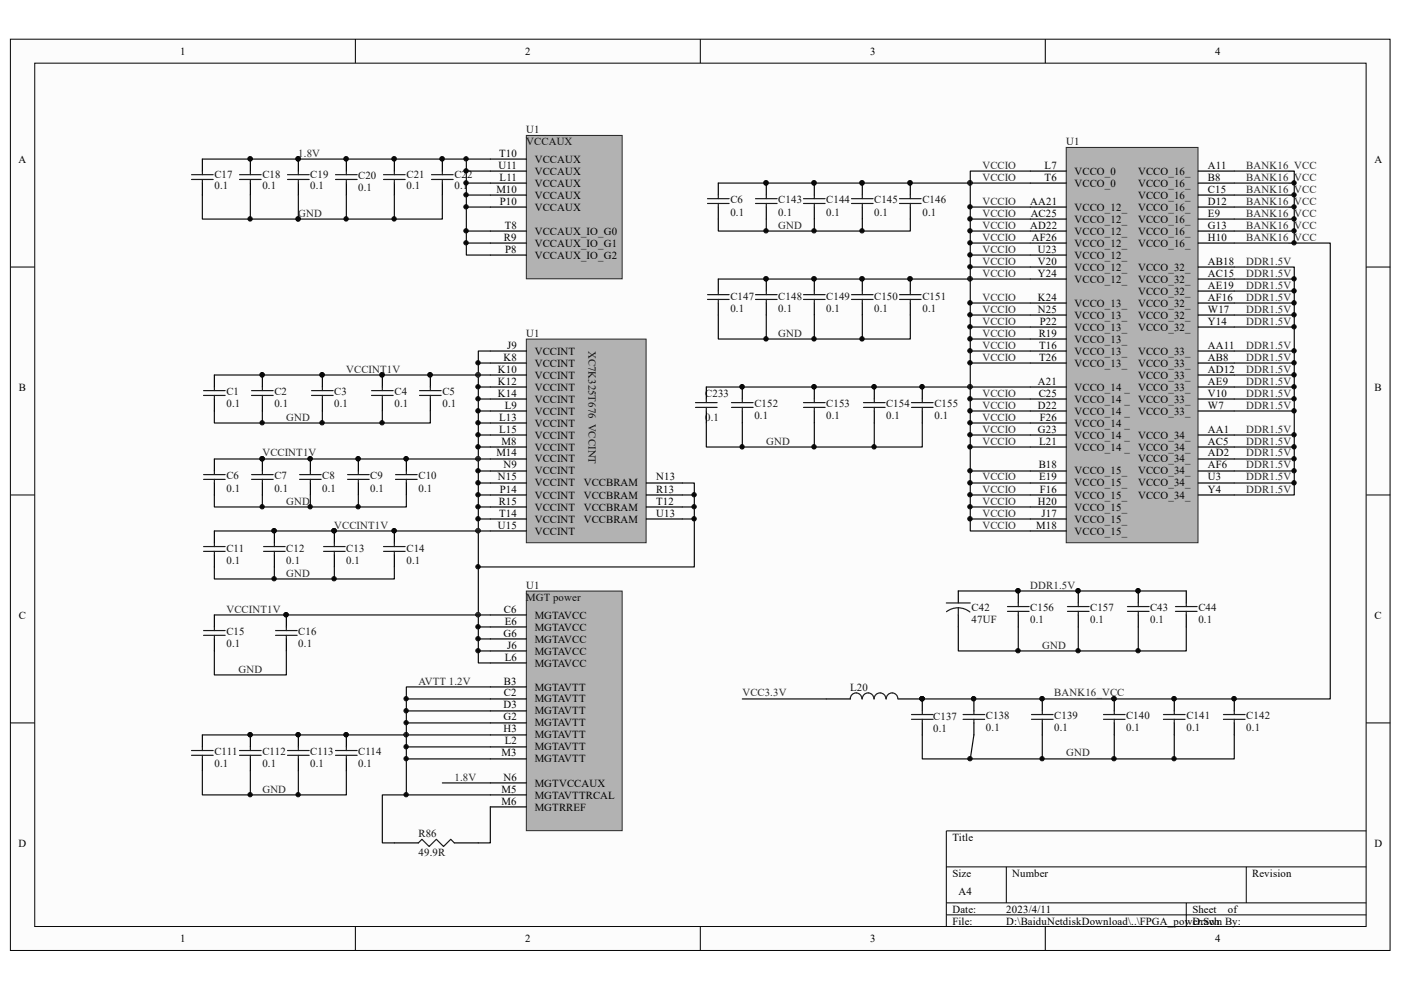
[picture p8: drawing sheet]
<svg xmlns="http://www.w3.org/2000/svg" width="297mm" height="210mm" viewBox="0 0 297 210" stroke-linecap="round" stroke-linejoin="round" font-family="sans-serif">
<path d="M2.3 8.4h292.4v193.1h-292.4z" fill="#fcfcfc"/>
<path d="M2.2 8.3h292.5v193.2h-292.5z" fill="none" stroke="#000" stroke-width=".21"/>
<path d="M7.5 13.5h282.1v182.9h-282.1z" fill="#fcfcfc"/>
<g fill="none" stroke="#000" stroke-width=".21">
<path d="M7.4 13.4h282.2v183h-282.2zM75.3 8.3v5.1M148.5 8.3v5.1M221.6 8.3v5.1M2.2 56.6h5.1M289.7 56.6h5.1M2.2 104.9h5.1M289.7 104.9h5.1M2.2 153.3h5.1M289.7 153.3h5.1M289.7 176.2h-89.1v20.3M75.3 196.5v5.1"/>
<path d="M148.5 196.5v5.1M200.6 183.8h89.1M200.6 191.4h89.1M200.6 194h89.1M213.4 183.8v7.6M221.6 196.5v5.1M251.5 191.4v5.1M264.2 183.8v7.6"/>
</g>
<g fill="#0e0e0e" stroke="#0e0e0e" stroke-width=".21">
<circle cx="86.1" cy="155.8" r=".46"/>
<circle cx="101.4" cy="130.3" r=".47"/>
<circle cx="101.4" cy="112.5" r=".47"/>
<circle cx="101.4" cy="97.3" r=".47"/>
<circle cx="101.4" cy="79.5" r=".47"/>
<circle cx="205.7" cy="82" r=".47"/>
<circle cx="205.7" cy="59.1" r=".47"/>
<circle cx="205.7" cy="38.8" r=".47"/>
</g>
<path d="M111.7 28.8h20.2v30.3h-20.2z" fill="#b2b2b2"/>
<path d="M111.6 28.7h20.3v30.4h-20.3z" fill="none" stroke="#262626" stroke-width=".21"/>
<path d="M104 33.7h7.6M104 36.3h7.6M104 38.8h7.6M104 41.4h7.6M104 43.9h7.6M104 49h7.6M104 51.5h7.6M104 54.1h7.6" fill="none" stroke="#000" stroke-width=".25"/>
<path d="M226.1 31.3h27.9v83.8h-27.9z" fill="#b2b2b2"/>
<path d="M226.1 31.3h27.9v83.8h-27.9z" fill="none" stroke="#262626" stroke-width=".21"/>
<g fill="none" stroke="#000" stroke-width=".25">
<path d="M42.9 33.7v2.6M42.9 38.8v2.6M53.1 33.7v2.6M53.1 38.8v2.6M63.3 33.7v2.6M63.3 38.8v2.6M73.4 33.7v2.6M73.4 38.8v2.6M83.6 33.7v2.6M83.6 38.8v2.6M93.8 33.7v2.6M93.8 38.8v2.6"/>
<path d="M218.4 36.3h7.7M218.4 38.8h7.7M254.1 36.3h7.6M254.1 38.8h7.6M218.4 43.9h7.7M218.4 46.4h7.7M218.4 49h7.7M218.4 51.5h7.7M218.4 54.1h7.7M218.4 56.6h7.7M218.4 59.2h7.7M254.1 43.9h7.6"/>
<path d="M254.1 46.4h7.6M254.1 49h7.6M254.1 51.5h7.6M254.1 56.6h7.6M254.1 59.2h7.6M254.1 41.4h7.6M218.4 64.2h7.7M218.4 66.8h7.7M218.4 69.3h7.7M218.4 71.9h7.7M218.4 74.4h7.7M218.4 77h7.7"/>
<path d="M254.1 64.2h7.6M254.1 66.8h7.6M254.1 69.3h7.6M254.1 74.4h7.6M254.1 77h7.6M254.1 61.7h7.6M254.1 79.5h7.6M218.4 82.1h7.7M218.4 84.6h7.7M218.4 87.1h7.7M218.4 89.7h7.7M218.4 94.8h7.7"/>
<path d="M218.4 92.2h7.7M218.4 99.9h7.7M254.1 82.1h7.6M254.1 84.6h7.6M254.1 87.1h7.6M254.1 94.8h7.6M254.1 92.2h7.6M254.1 99.9h7.6M254.1 97.3h7.6M218.4 112.6h7.7M218.4 110h7.7M218.4 107.5h7.7"/>
<path d="M218.4 104.9h7.7M218.4 102.4h7.7M254.1 104.9h7.6M254.1 102.4h7.6"/>
</g>
<path d="M98.9 38.8h5.1M98.9 36.3h5.1M42.9 41.4v5h50.9v-5M53.1 41.4v5M63.3 41.4v5M73.4 41.4v5M83.6 41.4v5M98.9 51.5h5.1M98.9 49h5.1M98.9 43.9h5.1M98.9 41.4h5.1" fill="none" stroke="#0e0e0e" stroke-width=".25"/>
<g fill="#0e0e0e" stroke="#0e0e0e" stroke-width=".21">
<circle cx="98.8" cy="51.5" r=".47"/>
<circle cx="98.8" cy="48.9" r=".47"/>
<circle cx="98.8" cy="43.9" r=".47"/>
<circle cx="98.8" cy="41.3" r=".47"/>
<circle cx="98.8" cy="38.8" r=".47"/>
<circle cx="98.8" cy="36.2" r=".47"/>
<circle cx="73.4" cy="33.7" r=".46"/>
<circle cx="83.6" cy="33.7" r=".46"/>
<circle cx="93.7" cy="33.7" r=".46"/>
<circle cx="53" cy="33.7" r=".46"/>
<circle cx="63.2" cy="33.7" r=".46"/>
<circle cx="53" cy="46.4" r=".46"/>
<circle cx="63.2" cy="46.4" r=".46"/>
<circle cx="73.4" cy="46.4" r=".46"/>
<circle cx="83.6" cy="46.4" r=".46"/>
</g>
<g fill="none" stroke="#1c1c1c" stroke-width=".25">
<path d="M40.6 38.1h4.6M40.6 37h4.6M42.9 36.3v.7M42.9 38.1v.7M50.8 38.1h4.6M50.8 37h4.6M53.1 36.3v.7M53.1 38.1v.7M61 38.1h4.5M61 37h4.5M63.3 36.3v.7M63.3 38.1v.7"/>
<path d="M71.1 38.1h4.6M71.1 37h4.6M73.4 36.3v.7M73.4 38.1v.7M81.3 38.1h4.6M81.3 37h4.6M83.6 36.3v.7M83.6 38.1v.7M91.5 38.1h4.6M91.5 37h4.6M93.8 36.3v.7M93.8 38.1v.7"/>
</g>
<path d="M111.7 72h25.3v43.1h-25.3z" fill="#b2b2b2"/>
<path d="M111.6 71.9h25.4v43.2h-25.4z" fill="none" stroke="#262626" stroke-width=".21"/>
<g fill="none" stroke="#000" stroke-width=".25">
<path d="M104 79.5h7.6M104 77h7.6M104 74.4h7.6M104 84.6h7.6M104 82.1h7.6M104 87.1h7.6M104 89.7h7.6M104 92.2h7.6M104 94.8h7.6M104 97.3h7.6M104 99.9h7.6M104 102.4h7.6"/>
<path d="M104 104.9h7.6M104 107.5h7.6M104 110h7.6M104 112.6h7.6M137 102.4h7.7M137 104.9h7.7M137 107.5h7.7M137 110h7.7"/>
</g>
<path d="M111.7 125.4h20.2v50.7h-20.2z" fill="#b2b2b2"/>
<path d="M111.6 125.3h20.3v50.8h-20.3z" fill="none" stroke="#262626" stroke-width=".21"/>
<g fill="none" stroke="#000" stroke-width=".25">
<path d="M152.3 38.8v2.6M162.5 38.8v2.6M172.7 38.8v2.6M182.8 38.8v2.6M193 38.8v2.6M152.3 43.9v2.5M152.3 59.2v2.5M162.5 43.9v2.5M162.5 59.2v2.5M172.7 43.9v2.5M172.7 59.2v2.5M182.8 43.9v2.5"/>
<path d="M182.8 59.2v2.5M193 43.9v2.5M193 59.2v2.5M45.5 79.5v2.6M55.6 79.5v2.6M68.3 79.5v2.6M81.1 79.5v2.6M91.2 79.5v2.6M152.3 64.2v2.6M162.5 64.2v2.6M172.7 64.2v2.6M182.8 64.2v2.6"/>
<path d="M193 64.2v2.6M45.5 84.6v2.5M45.5 97.3v2.6M55.6 84.6v2.5M55.6 97.3v2.6M65.8 97.3v2.6M68.3 84.6v2.5M76 97.3v2.6M81.1 84.6v2.5M86.2 97.3v2.6M91.2 84.6v2.5M149.8 82.1v2.5"/>
<path d="M149.8 87.1v2.6M157.4 82.1v2.5M157.4 87.1v2.6M172.7 82.1v2.5M172.7 87.1v2.6M185.4 82.1v2.5M185.4 87.1v2.6M195.5 82.1v2.5M195.5 87.1v2.6M45.5 102.4v2.5M45.5 112.6v2.5M45.5 117.7v2.5"/>
<path d="M55.6 102.4v2.5M58.2 112.6v2.5M58.2 117.7v2.5M65.8 102.4v2.5M70.9 112.6v2.5M70.9 117.7v2.5M76 102.4v2.5M83.6 112.6v2.5M83.6 117.7v2.5M86.2 102.4v2.5M45.5 130.4v2.5M45.5 135.5v2.5"/>
<path d="M60.7 130.4v2.5M60.7 135.5v2.5M104 130.4h7.6M104 132.9h7.6M104 135.5h7.6M104 138h7.6M203.2 125.3v2.5M203.2 130.4v2.5M215.9 125.3v2.5M215.9 130.4v2.5M228.6 125.3v2.5M228.6 130.4v2.5"/>
<path d="M241.3 125.3v2.5M241.3 130.4v2.5M251.5 125.3v2.5M251.5 130.4v2.5M42.9 155.8v2.6M53.1 155.8v2.6M63.3 155.8v2.6M73.4 155.8v2.6M104 140.6h7.6M104 145.6h7.6M104 148.2h7.6M104 150.7h7.6"/>
<path d="M104 153.3h7.6M104 155.8h7.6M104 158.4h7.6M175.2 148.2h5.1M190.5 148.2h5v2.5M195.5 153.3v2.5M206.5 148.2v2.5M206.5 153.3v2.5M221 148.2v2.5M221 153.3v2.5M236.2 148.2v2.5M236.2 153.3v2.5"/>
<path d="M249 148.2v2.5M249 153.3v2.5M261.7 148.2v2.5M261.7 153.3v2.5M42.9 160.9v2.6M53.1 160.9v2.6M63.3 160.9v2.6M73.4 160.9v2.6M83.6 178.7h5.1M96.3 178.7h5.1M104 160.9h7.6M104 166h7.6"/>
<path d="M104 168.5h7.6M104 171.1h7.6"/>
</g>
<g fill="none" stroke="#0e0e0e" stroke-width=".25">
<path d="M42.9 33.7h61.1M98.9 33.7v20.4h5.1M152.3 38.8h66.1M218.4 36.3h-12.7v76.3h12.7M261.7 36.3h12.7v15.2M261.7 38.8h12.7M152.3 46.4v2.6h40.7v-2.6M152.3 59.2h66.1M162.5 46.4v2.6M172.7 46.4v2.6M182.8 46.4v2.6M205.7 43.9h12.7"/>
<path d="M205.7 46.4h12.7M205.7 49h12.7M205.7 51.5h12.7M205.7 54.1h12.7M205.7 56.6h12.7M261.7 56.6h12.7v48.3h-12.7M261.7 51.5h20.3v96.7h-86.5M261.7 43.9h12.7M261.7 46.4h12.7M261.7 49h12.7M261.7 59.2h12.7M261.7 41.4h12.7"/>
<path d="M45.5 79.5h58.5M101.4 77h2.6M104 74.4h-2.6v66.2h2.6M152.3 66.8v5.1h40.7v-5.1M162.5 66.8v5.1M172.7 66.8v5.1M182.8 66.8v5.1M205.7 77h12.7M205.7 64.2h12.7M205.7 66.8h12.7M205.7 69.3h12.7M205.7 71.9h12.7"/>
<path d="M205.7 74.4h12.7M261.7 77h12.7M261.7 64.2h12.7M261.7 66.8h12.7M261.7 69.3h12.7M261.7 74.4h12.7M261.7 79.5h12.7M261.7 61.7h12.7M45.5 87.1v2.6h45.7v-2.6M45.5 97.3h58.5M55.6 87.1v2.6M68.3 87.1v2.6"/>
<path d="M81.1 87.1v2.6M101.4 82.1h2.6M101.4 84.6h2.6M101.4 87.1h2.6M101.4 89.7h2.6M101.4 92.2h2.6M101.4 94.8h2.6M101.4 99.9h2.6M149.8 89.7v5.1h45.7v-5.1M149.8 82.1h68.6M157.4 89.7v5.1M172.7 89.7v5.1"/>
<path d="M185.4 89.7v5.1M205.7 84.6h12.7M205.7 87.1h12.7M205.7 89.7h12.7M205.7 92.2h12.7M205.7 94.8h12.7M205.7 99.9h12.7M261.7 82.1h12.7M261.7 84.6h12.7M261.7 87.1h12.7M261.7 92.2h12.7M261.7 94.8h12.7"/>
<path d="M261.7 99.9h12.7M261.7 97.3h12.7M45.5 104.9v2.6h40.7v-2.6M45.5 112.6h58.5M55.6 104.9v2.6M65.8 104.9v2.6M76 104.9v2.6M101.4 104.9h2.6M101.4 107.5h2.6M101.4 110h2.6M101.4 102.4h2.6M144.7 102.4h2.5v17.8h-45.8"/>
<path d="M144.7 104.9h2.5M144.7 107.5h2.5M144.7 110h2.5M205.7 104.9h12.7M205.7 107.5h12.7M205.7 110h12.7M205.7 102.4h12.7M261.7 102.4h12.7M45.5 138v5.1h15.2v-5.1M45.5 120.2v2.6h38.1v-2.6M45.5 130.4h58.5M58.2 120.2v2.6"/>
<path d="M70.9 120.2v2.6M101.4 132.9h2.6M101.4 135.5h2.6M101.4 138h2.6M203.2 132.9v5.1h48.3v-5.1M203.2 125.3h48.3M215.9 132.9v5.1M228.6 132.9v5.1M241.3 132.9v5.1M42.9 155.8h61.1M86.2 148.2h17.8M86.2 150.7h17.8"/>
<path d="M86.2 153.3h17.8M86.2 158.4h17.8M104 145.6h-17.8v22.9M157.4 148.2h17.8M195.5 155.8v5.1h66.2v-5.1M206.5 155.8l-.8 5.1M221 155.8v5.1M236.2 155.8v5.1M249 155.8v5.1M42.9 163.5v5h30.5v-5M53.1 163.5v5M63.3 163.5v5"/>
<path d="M86.2 160.9h17.8M93.8 166h10.2M104 171.1v7.6h-2.6M104 168.5h-22.9v10.2h2.5"/>
</g>
<g fill="#0e0e0e" stroke="#0e0e0e" stroke-width=".21">
<circle cx="101.4" cy="120.2" r=".47"/>
<circle cx="101.4" cy="132.9" r=".47"/>
<circle cx="101.4" cy="135.4" r=".47"/>
<circle cx="101.4" cy="138" r=".47"/>
<circle cx="147.2" cy="104.9" r=".46"/>
<circle cx="147.2" cy="107.4" r=".46"/>
<circle cx="147.2" cy="110" r=".46"/>
<circle cx="101.4" cy="76.9" r=".47"/>
<circle cx="101.4" cy="82" r=".47"/>
<circle cx="101.4" cy="84.6" r=".47"/>
<circle cx="101.4" cy="87.1" r=".47"/>
<circle cx="101.4" cy="89.6" r=".47"/>
<circle cx="101.4" cy="92.2" r=".47"/>
<circle cx="101.4" cy="94.7" r=".47"/>
<circle cx="101.4" cy="99.8" r=".47"/>
<circle cx="101.4" cy="102.4" r=".47"/>
<circle cx="101.4" cy="104.9" r=".47"/>
<circle cx="101.4" cy="107.4" r=".47"/>
<circle cx="101.4" cy="110" r=".47"/>
<circle cx="55.6" cy="79.5" r=".46"/>
<circle cx="68.3" cy="79.5" r=".47"/>
<circle cx="81" cy="79.5" r=".47"/>
<circle cx="91.2" cy="79.5" r=".47"/>
<circle cx="55.6" cy="97.3" r=".46"/>
<circle cx="65.8" cy="97.3" r=".46"/>
<circle cx="75.9" cy="97.3" r=".46"/>
<circle cx="86.1" cy="97.3" r=".46"/>
<circle cx="58.1" cy="112.5" r=".47"/>
<circle cx="70.8" cy="112.5" r=".47"/>
<circle cx="83.6" cy="112.5" r=".46"/>
<circle cx="60.7" cy="130.3" r=".47"/>
<circle cx="58.1" cy="122.7" r=".47"/>
<circle cx="70.8" cy="122.7" r=".47"/>
<circle cx="55.6" cy="107.4" r=".46"/>
<circle cx="65.8" cy="107.4" r=".46"/>
<circle cx="75.9" cy="107.4" r=".46"/>
<circle cx="55.6" cy="89.6" r=".46"/>
<circle cx="68.3" cy="89.6" r=".47"/>
<circle cx="81" cy="89.6" r=".47"/>
<circle cx="86.1" cy="148.1" r=".46"/>
<circle cx="86.1" cy="150.7" r=".46"/>
<circle cx="86.1" cy="153.2" r=".46"/>
<circle cx="86.1" cy="158.3" r=".46"/>
<circle cx="86.1" cy="160.9" r=".46"/>
<circle cx="53" cy="155.8" r=".46"/>
<circle cx="63.2" cy="155.8" r=".46"/>
<circle cx="73.4" cy="155.8" r=".46"/>
<circle cx="53" cy="168.5" r=".46"/>
<circle cx="63.2" cy="168.5" r=".46"/>
<circle cx="205.7" cy="43.9" r=".47"/>
<circle cx="205.7" cy="46.4" r=".47"/>
<circle cx="205.7" cy="48.9" r=".47"/>
<circle cx="205.7" cy="51.5" r=".47"/>
<circle cx="205.7" cy="54" r=".47"/>
<circle cx="205.7" cy="56.6" r=".47"/>
<circle cx="205.7" cy="64.2" r=".47"/>
<circle cx="205.7" cy="66.7" r=".47"/>
<circle cx="205.7" cy="69.3" r=".47"/>
<circle cx="205.7" cy="71.8" r=".47"/>
<circle cx="205.7" cy="74.4" r=".47"/>
<circle cx="205.7" cy="76.9" r=".47"/>
<circle cx="205.7" cy="84.6" r=".47"/>
<circle cx="205.7" cy="87.1" r=".47"/>
<circle cx="205.7" cy="89.6" r=".47"/>
<circle cx="205.7" cy="92.2" r=".47"/>
<circle cx="205.7" cy="94.7" r=".47"/>
<circle cx="205.7" cy="99.8" r=".47"/>
<circle cx="205.7" cy="102.4" r=".47"/>
<circle cx="205.7" cy="104.9" r=".47"/>
<circle cx="205.7" cy="107.4" r=".47"/>
<circle cx="205.7" cy="110" r=".47"/>
<circle cx="274.4" cy="92.2" r=".46"/>
<circle cx="274.4" cy="94.7" r=".46"/>
<circle cx="274.4" cy="97.3" r=".46"/>
<circle cx="274.4" cy="99.8" r=".46"/>
<circle cx="274.4" cy="102.4" r=".46"/>
<circle cx="274.4" cy="74.4" r=".46"/>
<circle cx="274.4" cy="76.9" r=".46"/>
<circle cx="274.4" cy="79.5" r=".46"/>
<circle cx="274.4" cy="82" r=".46"/>
<circle cx="274.4" cy="84.6" r=".46"/>
<circle cx="274.4" cy="87.1" r=".46"/>
<circle cx="274.4" cy="59.1" r=".46"/>
<circle cx="274.4" cy="61.7" r=".46"/>
<circle cx="274.4" cy="64.2" r=".46"/>
<circle cx="274.4" cy="66.7" r=".46"/>
<circle cx="274.4" cy="69.3" r=".46"/>
<circle cx="274.4" cy="38.8" r=".46"/>
<circle cx="274.4" cy="41.3" r=".46"/>
<circle cx="274.4" cy="43.9" r=".46"/>
<circle cx="274.4" cy="46.4" r=".46"/>
<circle cx="274.4" cy="48.9" r=".46"/>
<circle cx="162.4" cy="38.8" r=".47"/>
<circle cx="172.6" cy="38.8" r=".47"/>
<circle cx="182.8" cy="38.8" r=".47"/>
<circle cx="192.9" cy="38.8" r=".47"/>
<circle cx="162.4" cy="59.1" r=".46"/>
<circle cx="172.6" cy="59.1" r=".46"/>
<circle cx="182.8" cy="59.1" r=".46"/>
<circle cx="192.9" cy="59.1" r=".46"/>
<circle cx="157.3" cy="82" r=".46"/>
<circle cx="172.6" cy="82" r=".46"/>
<circle cx="185.3" cy="82" r=".46"/>
<circle cx="195.5" cy="82" r=".46"/>
<circle cx="162.4" cy="48.9" r=".46"/>
<circle cx="172.6" cy="48.9" r=".46"/>
<circle cx="182.8" cy="48.9" r=".46"/>
<circle cx="162.4" cy="71.8" r=".47"/>
<circle cx="172.6" cy="71.8" r=".47"/>
<circle cx="182.8" cy="71.8" r=".47"/>
<circle cx="185.3" cy="94.7" r=".46"/>
<circle cx="172.6" cy="94.7" r=".47"/>
<circle cx="215.8" cy="125.3" r=".47"/>
<circle cx="228.6" cy="125.3" r=".46"/>
<circle cx="241.3" cy="125.3" r=".46"/>
<circle cx="241.3" cy="138" r=".46"/>
<circle cx="228.6" cy="138" r=".46"/>
<circle cx="215.8" cy="138" r=".47"/>
<circle cx="195.5" cy="148.1" r=".46"/>
<circle cx="206.4" cy="148.1" r=".46"/>
<circle cx="220.9" cy="148.1" r=".46"/>
<circle cx="236.2" cy="148.1" r=".47"/>
<circle cx="248.9" cy="148.1" r=".46"/>
<circle cx="261.6" cy="148.1" r=".46"/>
<circle cx="248.9" cy="160.9" r=".46"/>
<circle cx="236.2" cy="160.9" r=".47"/>
<circle cx="220.9" cy="160.9" r=".46"/>
<circle cx="205.7" cy="160.9" r=".47"/>
<circle cx="98.8" cy="33.7" r=".47"/>
<circle cx="86.1" cy="168.5" r=".46"/>
<circle cx="274.4" cy="51.5" r=".46"/>
<circle cx="157.3" cy="94.7" r=".46"/>
</g>
<g fill="none" stroke="#1c1c1c" stroke-width=".25">
<path d="M150 43.1h4.6M150 42.1h4.6M152.3 41.4v.7M152.3 43.1v.8M160.2 43.1h4.6M160.2 42.1h4.6M162.5 41.4v.7M162.5 43.1v.8M170.4 43.1h4.5M170.4 42.1h4.5M172.7 41.4v.7M172.7 43.1v.8"/>
<path d="M180.5 43.1h4.6M180.5 42.1h4.6M182.8 41.4v.7M182.8 43.1v.8M190.7 43.1h4.6M190.7 42.1h4.6M193 41.4v.7M193 43.1v.8M150 63.5h4.6M150 62.5h4.6M152.3 61.7v.8M152.3 63.5v.7"/>
<path d="M160.2 63.5h4.6M160.2 62.5h4.6M162.5 61.7v.8M162.5 63.5v.7M170.4 63.5h4.5M170.4 62.5h4.5M172.7 61.7v.8M172.7 63.5v.7M180.5 63.5h4.6M180.5 62.5h4.6M182.8 61.7v.8M182.8 63.5v.7"/>
<path d="M190.7 63.5h4.6M190.7 62.5h4.6M193 61.7v.8M193 63.5v.7M43.2 83.8h4.5M43.2 82.8h4.5M45.5 82.1v.7M45.5 83.8v.8M45.5 99.9v.7M53.3 83.8h4.6M53.3 82.8h4.6M55.6 82.1v.7"/>
<path d="M55.6 83.8v.8M55.6 99.9v.7M65.8 99.9v.7M66.1 83.8h4.5M66.1 82.8h4.5M68.3 82.1v.7M68.3 83.8v.8M76 99.9v.7M78.8 83.8h4.6M78.8 82.8h4.6M81.1 82.1v.7M81.1 83.8v.8"/>
<path d="M86.2 99.9v.7M89 83.8h4.5M89 82.8h4.5M91.2 82.1v.7M91.2 83.8v.8M147.5 86.4h4.5M147.5 85.4h4.5M149.8 84.6v.8M149.8 86.4v.7M155.1 86.4h4.6M155.1 85.4h4.6M157.4 84.6v.8"/>
<path d="M157.4 86.4v.7M170.4 86.4h4.5M170.4 85.4h4.5M172.7 84.6v.8M172.7 86.4v.7M183.1 86.4h4.6M183.1 85.4h4.6M185.4 84.6v.8M185.4 86.4v.7M193.3 86.4h4.5M193.3 85.4h4.5M195.5 84.6v.8"/>
<path d="M195.5 86.4v.7M43.2 101.6h4.5M43.2 100.6h4.5M43.2 116.9h4.5M43.2 115.9h4.5M45.5 101.6v.8M45.5 115.1v.8M45.5 116.9v.8M53.3 101.6h4.6M53.3 100.6h4.6M55.6 101.6v.8M55.9 116.9h4.6"/>
<path d="M55.9 115.9h4.6M58.2 115.1v.8M58.2 116.9v.8M63.5 101.6h4.6M63.5 100.6h4.6M65.8 101.6v.8M68.6 116.9h4.6M68.6 115.9h4.6M70.9 115.1v.8M70.9 116.9v.8M73.7 101.6h4.6M73.7 100.6h4.6"/>
<path d="M76 101.6v.8M81.3 116.9h4.6M81.3 115.9h4.6M83.6 115.1v.8M83.6 116.9v.8M83.9 101.6h4.5M83.9 100.6h4.5M86.2 101.6v.8M43.2 134.7h4.5M43.2 133.7h4.5M45.5 132.9v.8M45.5 134.7v.8"/>
<path d="M58.4 134.7h4.6M58.4 133.7h4.6M60.7 132.9v.8M60.7 134.7v.8M200.6 127.8h5.1M203.2 128.9l1.5 .3 .9 .5M203.2 128.9l-1.1 .1-1.4 .7M203.2 128.9v1.5M213.6 129.6h4.6M213.6 128.6h4.6M215.9 127.8v.8M215.9 129.6v.8"/>
<path d="M226.3 129.6h4.6M226.3 128.6h4.6M228.6 127.8v.8M228.6 129.6v.8M239 129.6h4.6M239 128.6h4.6M241.3 127.8v.8M241.3 129.6v.8M249.2 129.6h4.6M249.2 128.6h4.6M251.5 127.8v.8M251.5 129.6v.8"/>
<path d="M40.6 159.1h4.6M42.9 158.4v.7M50.8 159.1h4.6M53.1 158.4v.7M61 159.1h4.5M63.3 158.4v.7M71.1 159.1h4.6M73.4 158.4v.7M182.7 148.2a1.22 1.22 0 0 0-1.2-1.3 1.22 1.22 0 0 0-1.2 1.3M185.3 148.2a1.22 1.22 0 0 0-1.3-1.3 1.22 1.22 0 0 0-1.2 1.3M187.8 148.2a1.24 1.24 0 0 0-1.2-1.3 1.24 1.24 0 0 0-1.3 1.3M190.4 148.2a1.22 1.22 0 0 0-1.3-1.3 1.22 1.22 0 0 0-1.2 1.3"/>
<path d="M193.3 152.5h4.5M193.3 151.5h4.5M195.5 150.7v.8M195.5 152.5v.8M204.2 152.5h4.6M204.2 151.5h4.6M206.5 150.7v.8M206.5 152.5v.8M218.7 152.5h4.6M218.7 151.5h4.6M221 150.7v.8M221 152.5v.8"/>
<path d="M234 152.5h4.5M234 151.5h4.5M236.2 150.7v.8M236.2 152.5v.8M246.7 152.5h4.6M246.7 151.5h4.6M249 150.7v.8M249 152.5v.8M259.4 152.5h4.6M259.4 151.5h4.6M261.7 150.7v.8M261.7 152.5v.8"/>
<path d="M40.6 160.1h4.6M42.9 160.1v.8M50.8 160.1h4.6M53.1 160.1v.8M61 160.1h4.5M63.3 160.1v.8M71.1 160.1h4.6M73.4 160.1v.8M88.7 178.7l.8-.7 1.5 1.5 1.5-1.5 1.5 1.5 1.6-1.5 .7 .7"/>
</g>
<g fill="#262626" stroke="#262626" stroke-width=".21">
<circle cx="101.4" cy="130.3" r=".47"/>
<circle cx="101.4" cy="79.5" r=".47"/>
<circle cx="101.4" cy="97.3" r=".47"/>
<circle cx="101.4" cy="112.5" r=".47"/>
<circle cx="86.1" cy="155.8" r=".46"/>
<circle cx="205.7" cy="59.1" r=".47"/>
<circle cx="205.7" cy="38.8" r=".47"/>
<circle cx="205.7" cy="82" r=".47"/>
</g>
<g font-size="2.3">
<text x="38.2" y="11.6">1</text>
<text x="111.3" y="11.6">2</text>
<text x="184.5" y="11.6">3</text>
<text x="257.6" y="11.6">4</text>
<text x="3.9" y="34.5">A</text>
<text x="105.7" y="35.7">U11</text>
<text x="105.8" y="33.2">T10</text>
<text x="113.4" y="34.5">VCCAUX</text>
<text x="221.5" y="35.7">L7</text>
<text x="256.1" y="35.7">A11</text>
<text x="291.4" y="34.5">A</text>
<text x="105.2" y="40.8">M10</text>
<text x="105.9" y="38.3">L11</text>
<text x="113.4" y="37">VCCAUX</text>
<text x="113.4" y="39.6">VCCAUX</text>
<text x="221.5" y="38.3">T6</text>
<text x="227.8" y="37">VCCO_0</text>
<text x="227.8" y="39.6">VCCO_0</text>
<text x="241.3" y="37">VCCO_16_</text>
<text x="241.3" y="39.6">VCCO_16_</text>
<text x="256.1" y="38.3">B8</text>
<text x="256.1" y="40.8">C15</text>
<text x="106" y="43.4">P10</text>
<text x="113.4" y="42.1">VCCAUX</text>
<text x="113.4" y="44.7">VCCAUX</text>
<text x="218.4" y="43.4">AA21</text>
<text x="218.5" y="46">AC25</text>
<text x="227.8" y="44.7">VCCO_12_</text>
<text x="227.8" y="47.3">VCCO_12_</text>
<text x="241.3" y="42.1">VCCO_16_</text>
<text x="241.3" y="44.7">VCCO_16_</text>
<text x="241.3" y="47.3">VCCO_16_</text>
<text x="256.1" y="43.4">D12</text>
<text x="256.1" y="46">E9</text>
<text x="106.8" y="51.1">R9</text>
<text x="107" y="48.5">T8</text>
<text x="107.1" y="53.6">P8</text>
<text x="113.4" y="49.8">VCCAUX_IO_G0</text>
<text x="113.4" y="52.3">VCCAUX_IO_G1</text>
<text x="218.4" y="48.5">AD22</text>
<text x="218.8" y="51.1">AF26</text>
<text x="220" y="53.6">U23</text>
<text x="227.8" y="49.8">VCCO_12_</text>
<text x="227.8" y="52.3">VCCO_12_</text>
<text x="241.3" y="49.8">VCCO_16_</text>
<text x="241.3" y="52.3">VCCO_16_</text>
<text x="256.1" y="48.5">G13</text>
<text x="256.1" y="51.1">H10</text>
<text x="113.4" y="54.9">VCCAUX_IO_G2</text>
<text x="220" y="56.1">V20</text>
<text x="220" y="58.7">Y24</text>
<text x="227.8" y="54.9">VCCO_12_</text>
<text x="227.8" y="57.4">VCCO_12_</text>
<text x="227.8" y="60">VCCO_12_</text>
<text x="241.3" y="57.4">VCCO_32_</text>
<text x="241.3" y="60">VCCO_32_</text>
<text x="256.1" y="56.1">AB18</text>
<text x="256.1" y="58.7">AC15</text>
<text x="220" y="63.8">K24</text>
<text x="227.8" y="65">VCCO_13_</text>
<text x="241.3" y="62.5">VCCO_32_</text>
<text x="241.3" y="65">VCCO_32_</text>
<text x="256.1" y="61.2">AE19</text>
<text x="256.1" y="63.8">AF16</text>
<text x="220" y="66.3">N25</text>
<text x="220.2" y="71.4">R19</text>
<text x="220.5" y="68.8">P22</text>
<text x="227.8" y="67.6">VCCO_13_</text>
<text x="227.8" y="70.1">VCCO_13_</text>
<text x="241.3" y="67.6">VCCO_32_</text>
<text x="241.3" y="70.1">VCCO_32_</text>
<text x="256.1" y="66.3">W17</text>
<text x="256.1" y="68.8">Y14</text>
<text x="106.8" y="76.5">K8</text>
<text x="107.5" y="73.9">J9</text>
<text x="113.4" y="77.7">VCCINT</text>
<text x="113.4" y="75.2">VCCINT</text>
<text x="220.3" y="73.9">T16</text>
<text x="220.3" y="76.5">T26</text>
<text x="227.8" y="72.7">VCCO_13_</text>
<text x="227.8" y="75.2">VCCO_13_</text>
<text x="227.8" y="77.7">VCCO_13_</text>
<text x="241.3" y="75.2">VCCO_33_</text>
<text x="241.3" y="77.7">VCCO_33_</text>
<text x="256.1" y="73.9">AA11</text>
<text x="256.1" y="76.5">AB8</text>
<text x="4" y="82.8">B</text>
<text x="105.6" y="81.5">K12</text>
<text x="105.6" y="79">K10</text>
<text x="113.4" y="82.8">VCCINT</text>
<text x="113.4" y="80.3">VCCINT</text>
<text x="220" y="81.5">A21</text>
<text x="227.8" y="82.8">VCCO_14 _</text>
<text x="241.3" y="80.3">VCCO_33_</text>
<text x="241.3" y="82.8">VCCO_33_</text>
<text x="256.1" y="79">AD12</text>
<text x="256.1" y="81.5">AE9</text>
<text x="291.4" y="82.8">B</text>
<text x="105.6" y="84.1">K14</text>
<text x="105.8" y="89.2">L13</text>
<text x="107" y="86.6">L9</text>
<text x="113.4" y="85.4">VCCINT</text>
<text x="113.4" y="87.9">VCCINT</text>
<text x="220" y="86.6">D22</text>
<text x="220.2" y="84.1">C25</text>
<text x="220.5" y="89.2">F26</text>
<text x="227.8" y="85.4">VCCO_14 _</text>
<text x="227.8" y="87.9">VCCO_14 _</text>
<text x="241.3" y="85.4">VCCO_33_</text>
<text x="241.3" y="87.9">VCCO_33_</text>
<text x="256.1" y="84.1">V10</text>
<text x="256.1" y="86.6">W7</text>
<text x="105.8" y="91.7">L15</text>
<text x="106.3" y="94.2">M8</text>
<text x="113.4" y="90.4">VCCINT</text>
<text x="113.4" y="93">VCCINT</text>
<text x="113.4" y="95.5">VCCINT</text>
<text x="220" y="91.7">G23</text>
<text x="220.3" y="94.2">L21</text>
<text x="227.8" y="90.4">VCCO_14 _</text>
<text x="227.8" y="95.5">VCCO_14 _</text>
<text x="227.8" y="93">VCCO_14 _</text>
<text x="241.3" y="93">VCCO_34_</text>
<text x="241.3" y="95.5">VCCO_34_</text>
<text x="256.1" y="91.7">AA1</text>
<text x="256.1" y="94.2">AC5</text>
<text x="105.2" y="96.8">M14</text>
<text x="105.6" y="101.9">N15</text>
<text x="106.8" y="99.3">N9</text>
<text x="113.4" y="98.1">VCCINT</text>
<text x="113.4" y="100.6">VCCINT</text>
<text x="139.1" y="101.9">N13</text>
<text x="220.2" y="99.3">B18</text>
<text x="220.3" y="101.9">E19</text>
<text x="227.8" y="100.6">VCCO_15_</text>
<text x="241.3" y="98.1">VCCO_34_</text>
<text x="241.3" y="100.6">VCCO_34_</text>
<text x="256.1" y="96.8">AD2</text>
<text x="256.1" y="99.3">AF6</text>
<text x="256.1" y="101.9">U3</text>
<text x="105.7" y="107">R15</text>
<text x="106" y="104.5">P14</text>
<text x="113.4" y="103.1">VCCINT</text>
<text x="113.4" y="105.8">VCCINT</text>
<text x="123.8" y="103.1">VCCBRAM</text>
<text x="123.8" y="105.8">VCCBRAM</text>
<text x="139.1" y="104.5">R13</text>
<text x="139.1" y="107">T12</text>
<text x="220" y="107">H20</text>
<text x="220.5" y="104.5">F16</text>
<text x="227.8" y="105.8">VCCO_15_</text>
<text x="227.8" y="103.1">VCCO_15_</text>
<text x="241.3" y="103.1">VCCO_34_</text>
<text x="241.3" y="105.8">VCCO_34_</text>
<text x="256.1" y="104.5">Y4</text>
<text x="105.6" y="112.1">U15</text>
<text x="105.8" y="109.6">T14</text>
<text x="113.4" y="108.3">VCCINT</text>
<text x="113.4" y="110.8">VCCINT</text>
<text x="113.4" y="113.4">VCCINT</text>
<text x="123.8" y="108.3">VCCBRAM</text>
<text x="123.8" y="110.8">VCCBRAM</text>
<text x="139.1" y="109.6">U13</text>
<text x="219.7" y="112.1">M18</text>
<text x="220.8" y="109.6">J17</text>
<text x="227.8" y="113.4">VCCO_15_</text>
<text x="227.8" y="110.8">VCCO_15_</text>
<text x="227.8" y="108.3">VCCO_15_</text>
<text x="4" y="131.2">C</text>
<text x="106.8" y="129.9">C6</text>
<text x="113.4" y="131.2">MGTAVCC</text>
<text x="291.4" y="131.2">C</text>
<text x="106.8" y="135">G6</text>
<text x="107" y="132.4">E6</text>
<text x="107.5" y="137.5">J6</text>
<text x="113.4" y="133.7">MGTAVCC</text>
<text x="113.4" y="136.2">MGTAVCC</text>
<text x="107" y="140.1">L6</text>
<text x="113.4" y="138.8">MGTAVCC</text>
<text x="113.4" y="141.3">MGTAVCC</text>
<text x="106.8" y="145.1">B3</text>
<text x="106.8" y="147.7">C2</text>
<text x="113.4" y="146.4">MGTAVTT</text>
<text x="113.4" y="148.9">MGTAVTT</text>
<text x="106.8" y="150.2">D3</text>
<text x="106.8" y="152.8">G2</text>
<text x="106.8" y="155.3">H3</text>
<text x="113.4" y="151.5">MGTAVTT</text>
<text x="113.4" y="154">MGTAVTT</text>
<text x="106.3" y="160.4">M3</text>
<text x="107" y="157.8">L2</text>
<text x="113.4" y="156.6">MGTAVTT</text>
<text x="113.4" y="159.1">MGTAVTT</text>
<text x="113.4" y="161.6">MGTAVTT</text>
<text x="106.8" y="165.5">N6</text>
<text x="113.4" y="166.8">MGTVCCAUX</text>
<text x="106.3" y="168.1">M5</text>
<text x="106.3" y="170.6">M6</text>
<text x="113.4" y="169.3">MGTAVTTRCAL</text>
<text x="113.4" y="171.9">MGTRREF</text>
<text x="3.9" y="179.5">D</text>
<text x="201.9" y="178.2">Title</text>
<text x="291.4" y="179.5">D</text>
<text x="201.9" y="185.9">Size</text>
<text x="214.6" y="185.9">Number</text>
<text x="265.5" y="185.9">Revision</text>
<text x="203.2" y="189.7">A4</text>
<text x="201.9" y="193.5">Date:</text>
<text x="201.9" y="196">File:</text>
<text x="213.4" y="193.5">2023/4/11</text>
<text x="213.4" y="196">D:\BaiduNetdiskDownload\..\FPGA_power.Sch</text>
<text x="252.8" y="193.5">Sheet</text>
<text x="252.8" y="196">Drawn By:</text>
<text x="260.3" y="193.5">of</text>
<text x="38.2" y="199.8">1</text>
<text x="111.3" y="199.8">2</text>
<text x="184.5" y="199.8">3</text>
<text x="257.6" y="199.8">4</text>
</g>
<g font-size="2.3" fill="#0e0e0e">
<text x="111.6" y="28.1">U1</text>
<text x="111.6" y="30.7">VCCAUX</text>
<text x="226.1" y="30.7">U1</text>
<text x="45.5" y="37.8">C17</text>
<text x="45.5" y="40.1">0.1</text>
<text x="55.6" y="37.8">C18</text>
<text x="55.6" y="40.1">0.1</text>
<text x="65.8" y="37.8">C19</text>
<text x="65.8" y="40.1">0.1</text>
<text x="75.9" y="38">C20</text>
<text x="75.9" y="40.6">0.1</text>
<text x="86.2" y="37.8">C21</text>
<text x="86.2" y="40.1">0.1</text>
<text x="96.4" y="37.8">C22</text>
<text x="96.4" y="40.1">0.1</text>
<text x="154.9" y="43.1">C6</text>
<text x="154.9" y="45.7">0.1</text>
<text x="165" y="43.1">C143</text>
<text x="165" y="45.7">0.1</text>
<text x="175.2" y="43.1">C144</text>
<text x="175.2" y="45.7">0.1</text>
<text x="185.3" y="43.1">C145</text>
<text x="185.3" y="45.7">0.1</text>
<text x="195.6" y="43.1">C146</text>
<text x="195.6" y="45.7">0.1</text>
<text x="154.9" y="63.5">C147</text>
<text x="165" y="63.5">C148</text>
<text x="175.2" y="63.5">C149</text>
<text x="185.3" y="63.5">C150</text>
<text x="195.6" y="63.5">C151</text>
<text x="111.6" y="71.4">U1</text>
<text x="154.9" y="66.1">0.1</text>
<text x="165" y="66.1">0.1</text>
<text x="175.2" y="66.1">0.1</text>
<text x="185.3" y="66.1">0.1</text>
<text x="195.6" y="66.1">0.1</text>
<text x="124.8" y="74.4" transform="rotate(90 124.8 74.4)">XC7K325T676 VCCINT</text>
<text x="48" y="83.8">C1</text>
<text x="58.2" y="83.8">C2</text>
<text x="70.9" y="83.8">C3</text>
<text x="83.7" y="83.8">C4</text>
<text x="93.8" y="83.8">C5</text>
<text x="48" y="86.4">0.1</text>
<text x="58.2" y="86.4">0.1</text>
<text x="70.9" y="86.4">0.1</text>
<text x="83.7" y="86.4">0.1</text>
<text x="93.8" y="86.4">0.1</text>
<text x="149.5" y="84.1">C233</text>
<text x="149.5" y="89.2">0.1</text>
<text x="159.9" y="86.4">C152</text>
<text x="159.9" y="88.9">0.1</text>
<text x="175.2" y="86.4">C153</text>
<text x="175.2" y="88.9">0.1</text>
<text x="187.9" y="86.4">C154</text>
<text x="187.9" y="88.9">0.1</text>
<text x="198.1" y="86.4">C155</text>
<text x="198.1" y="88.9">0.1</text>
<text x="48" y="101.6">C6</text>
<text x="58.2" y="101.6">C7</text>
<text x="68.3" y="101.6">C8</text>
<text x="78.5" y="101.6">C9</text>
<text x="88.7" y="101.6">C10</text>
<text x="48" y="104.2">0.1</text>
<text x="58.2" y="104.2">0.1</text>
<text x="68.3" y="104.2">0.1</text>
<text x="78.5" y="104.2">0.1</text>
<text x="88.7" y="104.2">0.1</text>
<text x="48" y="116.9">C11</text>
<text x="48" y="119.5">0.1</text>
<text x="60.7" y="116.9">C12</text>
<text x="60.7" y="119.5">0.1</text>
<text x="73.4" y="116.9">C13</text>
<text x="73.4" y="119.5">0.1</text>
<text x="86.2" y="116.9">C14</text>
<text x="86.2" y="119.5">0.1</text>
<text x="111.6" y="124.8">U1</text>
<text x="111.6" y="127.4">MGT power</text>
<text x="206" y="129.6">C42</text>
<text x="218.4" y="129.6">C156</text>
<text x="231.1" y="129.6">C157</text>
<text x="243.8" y="129.6">C43</text>
<text x="254.1" y="129.6">C44</text>
<text x="48" y="134.7">C15</text>
<text x="48" y="137.3">0.1</text>
<text x="63.2" y="134.7">C16</text>
<text x="63.2" y="137.3">0.1</text>
<text x="206" y="132.2">47UF</text>
<text x="218.4" y="132.2">0.1</text>
<text x="231.1" y="132.2">0.1</text>
<text x="243.8" y="132.2">0.1</text>
<text x="254.1" y="132.2">0.1</text>
<text x="180.3" y="146.4">L20</text>
<text x="197.9" y="152.8">C137</text>
<text x="197.9" y="155.3">0.1</text>
<text x="209" y="152.5">C138</text>
<text x="209" y="155">0.1</text>
<text x="223.5" y="152.5">C139</text>
<text x="223.5" y="155">0.1</text>
<text x="238.8" y="152.5">C140</text>
<text x="238.8" y="155">0.1</text>
<text x="251.5" y="152.5">C141</text>
<text x="251.5" y="155">0.1</text>
<text x="264.2" y="152.5">C142</text>
<text x="264.2" y="155">0.1</text>
<text x="45.5" y="160.1">C111</text>
<text x="55.6" y="160.1">C112</text>
<text x="65.8" y="160.1">C113</text>
<text x="75.9" y="160.1">C114</text>
<text x="45.5" y="162.7">0.1</text>
<text x="55.6" y="162.7">0.1</text>
<text x="65.8" y="162.7">0.1</text>
<text x="75.9" y="162.7">0.1</text>
<text x="88.7" y="177.5">R86</text>
<text x="88.7" y="181.5">49.9R</text>
</g>
<g font-size="2.3" fill="#262626">
<text x="63.2" y="33.2">1.8V</text>
<text x="208.3" y="35.7">VCCIO</text>
<text x="264.2" y="35.7">BANK16_VCC</text>
<text x="208.3" y="38.3">VCCIO</text>
<text x="264.2" y="38.3">BANK16_VCC</text>
<text x="264.2" y="40.8">BANK16_VCC</text>
<text x="63.2" y="46">GND</text>
<text x="208.3" y="43.4">VCCIO</text>
<text x="208.3" y="46">VCCIO</text>
<text x="264.2" y="43.4">BANK16_VCC</text>
<text x="264.2" y="46">BANK16_VCC</text>
<text x="165" y="48.5">GND</text>
<text x="208.3" y="48.5">VCCIO</text>
<text x="208.3" y="51.1">VCCIO</text>
<text x="208.3" y="53.6">VCCIO</text>
<text x="264.2" y="48.5">BANK16_VCC</text>
<text x="264.2" y="51.1">BANK16_VCC</text>
<text x="208.3" y="56.1">VCCIO</text>
<text x="208.3" y="58.7">VCCIO</text>
<text x="264.2" y="58.7">DDR1.5V</text>
<text x="264.2" y="56.1">DDR1.5V</text>
<text x="208.3" y="63.8">VCCIO</text>
<text x="264.2" y="63.8">DDR1.5V</text>
<text x="264.2" y="61.2">DDR1.5V</text>
<text x="165" y="71.4">GND</text>
<text x="208.3" y="66.3">VCCIO</text>
<text x="208.3" y="68.8">VCCIO</text>
<text x="208.3" y="71.4">VCCIO</text>
<text x="264.2" y="68.8">DDR1.5V</text>
<text x="264.2" y="66.3">DDR1.5V</text>
<text x="208.3" y="73.9">VCCIO</text>
<text x="208.3" y="76.5">VCCIO</text>
<text x="264.2" y="76.5">DDR1.5V</text>
<text x="264.2" y="73.9">DDR1.5V</text>
<text x="73.4" y="79">VCCINT1V</text>
<text x="264.2" y="81.5">DDR1.5V</text>
<text x="264.2" y="79">DDR1.5V</text>
<text x="60.7" y="89.2">GND</text>
<text x="208.3" y="89.2">VCCIO</text>
<text x="208.3" y="86.6">VCCIO</text>
<text x="208.3" y="84.1">VCCIO</text>
<text x="264.2" y="86.6">DDR1.5V</text>
<text x="264.2" y="84.1">DDR1.5V</text>
<text x="162.5" y="94.2">GND</text>
<text x="208.3" y="94.2">VCCIO</text>
<text x="208.3" y="91.7">VCCIO</text>
<text x="264.2" y="94.2">DDR1.5V</text>
<text x="264.2" y="91.7">DDR1.5V</text>
<text x="55.6" y="96.8">VCCINT1V</text>
<text x="208.3" y="101.9">VCCIO</text>
<text x="264.2" y="101.9">DDR1.5V</text>
<text x="264.2" y="99.3">DDR1.5V</text>
<text x="264.2" y="96.8">DDR1.5V</text>
<text x="60.7" y="107">GND</text>
<text x="208.3" y="107">VCCIO</text>
<text x="208.3" y="104.5">VCCIO</text>
<text x="264.2" y="104.5">DDR1.5V</text>
<text x="70.9" y="112.1">VCCINT1V</text>
<text x="208.3" y="112.1">VCCIO</text>
<text x="208.3" y="109.6">VCCIO</text>
<text x="60.7" y="122.3">GND</text>
<text x="218.4" y="124.8">DDR1.5V</text>
<text x="48" y="129.9">VCCINT1V</text>
<text x="221" y="137.5">GND</text>
<text x="50.5" y="142.6">GND</text>
<text x="88.7" y="145.1">AVTT 1.2V</text>
<text x="157.4" y="147.7">VCC3.3V</text>
<text x="223.5" y="147.7">BANK16_VCC</text>
<text x="226.1" y="160.4">GND</text>
<text x="96.4" y="165.5">1.8V</text>
<text x="55.6" y="168.1">GND</text>
</g>
</svg>
